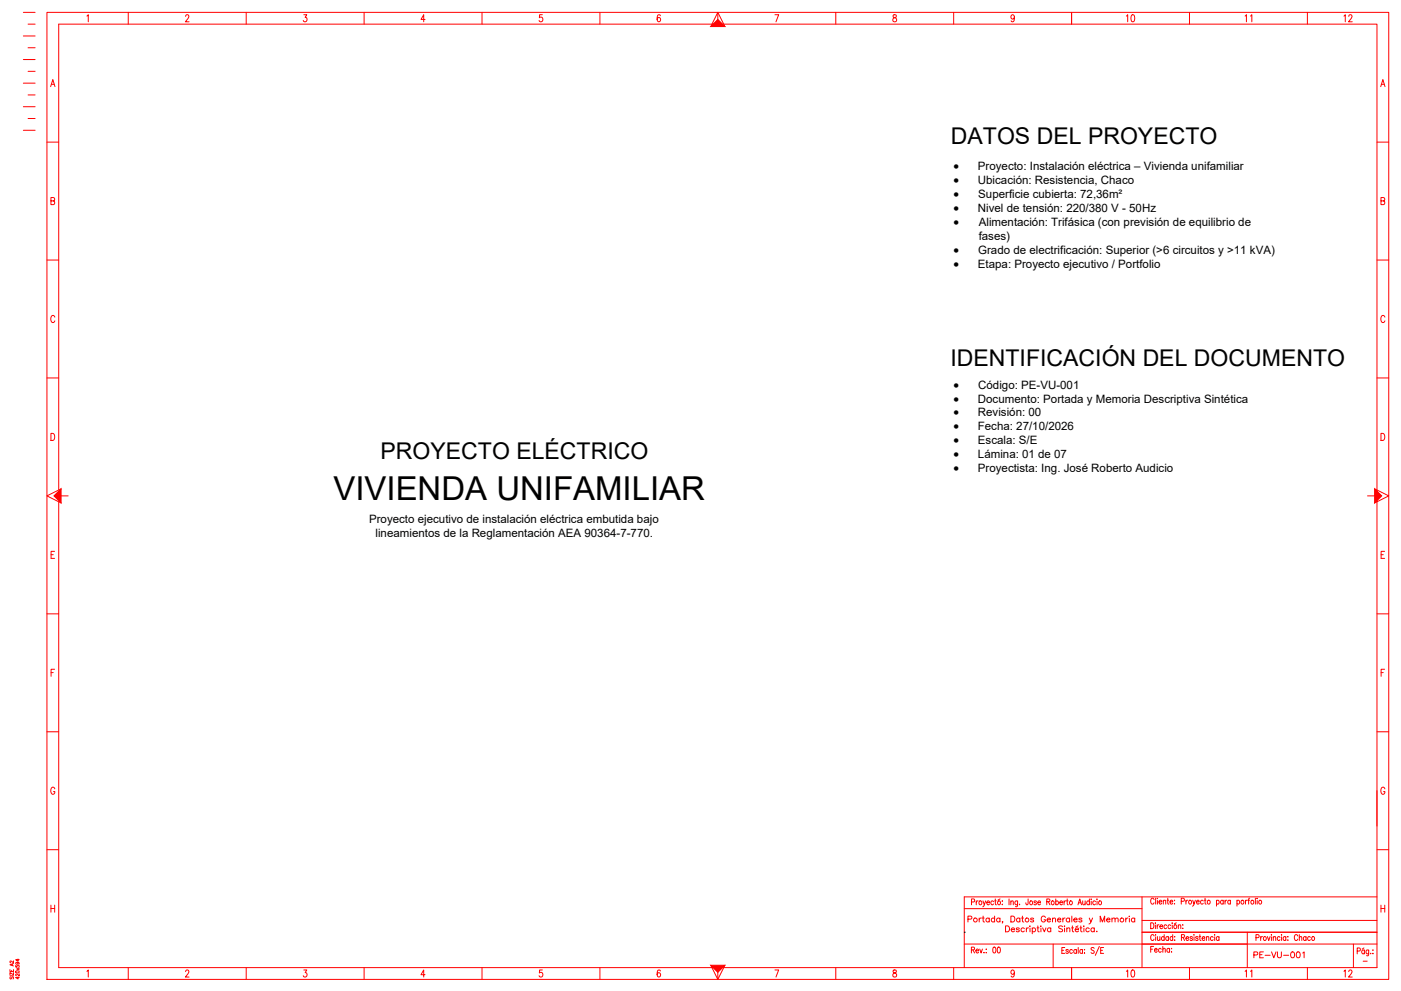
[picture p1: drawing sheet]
<svg xmlns="http://www.w3.org/2000/svg" width="594mm" height="420mm" viewBox="0 0 594 420" stroke-linecap="round" stroke-linejoin="round" font-family="sans-serif">
<!-- layer: FORMATO -->
<g fill="none" stroke="#f00" stroke-width=".42">
<path d="M9.9 5.2h5M9.9 15.3h5M11.9 10.2h3M19.9 5.2h569v410h-569zM36.9 6.8l.5-.6v3M54.4 5.2v5M78.7 7l.5-.8h.4l.5 .6-.4 1-1.1 1.4h1.6M104.4 5.2v5M128.8 6.2h1.3l-.7 1.2a.89 .89 0 0 1 .7 1.3 .89 .89 0 0 1-1.5 0M154.4 5.2v5M180.2 8.2h-1.7l1.2-2v3M204.4 5.2v5"/>
<path d="M230 6.2h-1.2l-.1 1.3a.89 .89 0 0 1 1.3 .1 .89 .89 0 0 1-.1 1.3 .89 .89 0 0 1-1.3-.2M254.4 5.2v5M280 6.7l-.7-.5a1.77 1.77 0 0 0 .1 3 .85 .85 0 0 0 .8-1.2 .85 .85 0 0 0-1.4-.2l-.2 .4M301.4 11.3l3-6.1 3 6.1M304.4 5.2v5M328.6 6.2h1.6l-1.2 3M354.4 5.2v5M378.8 6.4v.9a1.09 1.09 0 0 1 1.3 .6 1.09 1.09 0 0 1-.5 1.3 .96 .96 0 0 1-1.1-1 .96 .96 0 0 1 1.2-.8l.4-.4-.1-.6zM404.4 5.2v5M430.1 7.3l-.3 .7a.8 .8 0 0 1-1-.3 .8 .8 0 0 1 .2-1.1 .8 .8 0 0 1 1 .1l.1 .6a1.42 1.42 0 0 1-.9 1.9l-.4-.4M454.4 5.2v5M504.4 5.2v5"/>
<path d="M554.4 5.2v5M9.9 25.2h5M9.9 35.3h5M11.9 20.2h3M11.9 30.2h3M21.5 36.7l.9-2.9 .9 2.9M21.8 35.7h1.2M585.5 36.7l.9-2.9 .9 2.9M585.8 35.7h1.2M9.9 45.2h5M9.9 55.2h5M11.9 40.3h3"/>
<path d="M11.9 50.2h3M19.9 60.3h5M583.9 60.3h5M21.6 85.2l1.4-.2v-1.1l-1.4-.2v3.1l1.5-.3 .1-.8-.6-.5M585.6 85.2l1.4-.2 .1-1-1.5-.3v3.1l1.5-.3 .1-.8-.6-.5M19.9 110.3h5M583.9 110.3h5M23.2 134.5a.89 .89 0 0 0-1-.7 .89 .89 0 0 0-.7 1.1v.7a.89 .89 0 0 0 .7 1.1 .89 .89 0 0 0 1-.7M587.3 134.5a.89 .89 0 0 0-1.1-.7 .89 .89 0 0 0-.7 1.1v.7a.89 .89 0 0 0 .7 1.1 .89 .89 0 0 0 1.1-.7M19.9 160.2h5M583.9 160.2h5M21.6 183.7a1.61 1.61 0 0 1 1.6 1 1.61 1.61 0 0 1-.5 1.9l-1.1 .1z"/>
<path d="M585.6 183.7a1.51 1.51 0 0 1 1.6 1.5 1.51 1.51 0 0 1-1.6 1.5zM24.4 210.2h4.5M24.9 207.7v-197.5h559v400h-559v-197.5M25.9 207.3l-6 2.9 6 3M579.9 210.2h4.5M582.9 207.3l6 2.9-6 3M21.7 235.2h.9M23.1 233.8h-1.4v2.9h1.4M585.6 235.2h1M587.1 233.8h-1.5v2.9h1.5M19.9 260.3h5M583.9 260.3h5"/>
<path d="M21.7 285.2h.9M23.1 283.8h-1.4v2.9M585.6 285.2h1M587.1 283.8h-1.5v2.9M19.9 310.3h5M583.9 310.3h5M23.2 334.5a.89 .89 0 0 0-1-.7 .89 .89 0 0 0-.7 1.1v.7a.9 .9 0 0 0 .9 1.2 .9 .9 0 0 0 .8-1.2h-.5M587.3 334.5a.89 .89 0 0 0-1.1-.7 .89 .89 0 0 0-.7 1.1v.7a.9 .9 0 0 0 .9 1.2 .9 .9 0 0 0 .9-1.2h-.6M19.9 360.2h5M583.9 360.2h5M21.6 383.7v3.1M21.6 385.2h1.6"/>
<path d="M23.2 383.7v3.1M585.6 385.2h1.6M585.6 383.7v3.1M587.2 383.7v3.1M4.2 411.1v.8h1.5v-.8M4.2 413.7h1.5M4.4 414.2v.9l.9-.9 .4 .3-.2 .6M4.9 411.4v.5M5.2 408.7v.7M5.7 412.4v.9l-1.5-.9v.9M5.7 408.5l-1.5 .5 1.5 .5M5.7 407.4v.9l-1.2-.9-.3 .5 .4 .3"/>
<path d="M6.7 409.4v.6l.6 .1a.48 .48 0 0 1 0-.8 .48 .48 0 0 1 .7 .1 .48 .48 0 0 1-.1 .7M6.7 411.8a.74 .74 0 0 1 .9-.3 .74 .74 0 0 1 .5 .8 .74 .74 0 0 1-.9 .3 .74 .74 0 0 1-.5-.8zM7.1 408a.42 .42 0 0 1 .4 .6 .42 .42 0 0 1-.7 .1 .42 .42 0 0 1 .1-.6l1.2 .1-.2 .6M7.1 410.5l1.1 .7M7.6 414.1v1l-.9-.7h1.5M7.6 406.6v1l-.9-.7h1.5M8.2 412.9v.9l-1.3-.8-.2 .5 .3 .2M8.2 410.5l-1.1 .7M36.9 411.8l.5-.6v3M54.4 410.2v5M78.7 412l.5-.8h.4l.5 .6-.4 1-1.1 1.4h1.6M104.4 410.2v5"/>
<path d="M128.8 411.2h1.3l-.7 1.2a.89 .89 0 0 1 .7 1.3 .89 .89 0 0 1-1.5 0M154.4 410.2v5M180.2 413.3h-1.7l1.2-2.1v3M204.4 410.2v5M230 411.2h-1.2l-.1 1.3a.89 .89 0 0 1 1.3 .1 .89 .89 0 0 1-.1 1.3 .89 .89 0 0 1-1.3-.2M254.4 410.2v5M280 411.7l-.7-.5a1.77 1.77 0 0 0 .1 3 .85 .85 0 0 0 .8-1.2 .85 .85 0 0 0-1.4-.2l-.2 .5M301.4 409.3l3 5.9 3-5.9M304.4 410.2v5M328.6 411.2h1.6l-1.2 3M354.4 410.2v5M378.8 411.4v.9a1.09 1.09 0 0 1 1.3 .6 1.09 1.09 0 0 1-.5 1.3 .96 .96 0 0 1-1.1-1 .96 .96 0 0 1 1.2-.8l.4-.4-.1-.6z"/>
<path d="M404.4 410.2v5M430.1 412.3l-.3 .7a.8 .8 0 0 1-1-.3 .8 .8 0 0 1 .2-1.1 .8 .8 0 0 1 1 .1l.1 .6a1.42 1.42 0 0 1-.9 1.9l-.4-.4M454.4 410.2v5M504.4 410.2v5M554.4 410.2v5"/>
</g>
<g fill="#f00" stroke="#f00" stroke-width=".42">
<path d="M22.9 210.2l3-2.9v5.9z"/>
<path d="M582.9 207.3l3 2.9-3 3z"/>
<path d="M304.4 8.2l3 3.1h-6z"/>
<path d="M301.4 409.3h6l-3 3z"/>
</g>
<!-- layer: ROTULO -->
<g fill="none" stroke="#f00" stroke-width=".42">
<path d="M583.9 335.3v14.9M408.9 385.2h75.4M410.4 389.7l1.5-.1 .1-1-1.6-.2v2.5M412 382.4l1.1-.1v-1.1l-1.1-.1v2.5M414 381.9v1.7M414.7 381.9l-.5 .2-.2 .6M415.2 389.2v1.7M416.2 389.2l-.6 .2-.4 .5M416.5 389.2h.9M416.8 381.9l.6 1.7 .6-1.7M416.9 388.4v2l.6 .5M417.4 383.6l-.7 .8"/>
<path d="M418.4 382.7h1.2l-.2-.6a.7 .7 0 0 0-1 .7 .7 .7 0 0 0 1.2 .5M419.5 389.6a.79 .79 0 0 0-1.2-.1 .79 .79 0 0 0 0 1.1 .79 .79 0 0 0 1.2-.1M419.5 389.2v1.7M421.3 382.3l-.2-.2a.7 .7 0 0 0-1 .7 .7 .7 0 0 0 1.2 .5M421.8 389.6a.79 .79 0 0 0-1.2-.1 .79 .79 0 0 0 0 1.1 .79 .79 0 0 0 1.2-.1M421.8 388.4v2.5M421.8 381.9h.6M422 381.1v2l.5 .5M424 389.6a.8 .8 0 0 0-1.2-.1 .8 .8 0 0 0 0 1.2 .8 .8 0 0 0 1.2-.2M424 389.2v1.7M424.1 381.1l-.9 .5M425 381.9v.3z"/>
<path d="M425 383.4v.2zM425.2 390.8h-.2h.2l-.2 .6M426.4 392.5h.8a1.35 1.35 0 0 1 .9 1.3 1.35 1.35 0 0 1-.9 1.3h-.8zM427.9 381.1v2.5M428.6 382.4l.5-.5 .5 .2 .1 1.5M428.6 381.9v1.7M428.7 388.4h.8a1.34 1.34 0 0 1 .9 1.3 1.34 1.34 0 0 1-.9 1.2h-.8zM428.8 394.1h1.4a.81 .81 0 0 0-.9-.6 .81 .81 0 0 0-.7 .8 .81 .81 0 0 0 .8 .8l.8-.4M431.5 381.9l-.1 2.3-.8 .1M431.5 382.3l-.2-.2a.74 .74 0 0 0-1 .7 .74 .74 0 0 0 1 .7l.2-.2M432.2 393.8l-.4-.4-.8 .1v.5l1.1 .3 .1 .4-.4 .4-.9-.4M432.3 383.4v.2z"/>
<path d="M432.5 389.6a.79 .79 0 0 0-1.2-.1 .79 .79 0 0 0 0 1.1 .79 .79 0 0 0 1.2-.1M432.5 389.2v1.7M433.2 389.2h.8M433.5 388.4v2l.6 .5M434.4 393.8a.79 .79 0 0 0-1.2-.2 .79 .79 0 0 0 0 1.2 .79 .79 0 0 0 1.2-.1M435.2 393.4v1.7M436 381.1l-.1 2.3-.7 .1-.2-.7M436.2 393.4l-.6 .1-.4 .6M436.8 392.5v.3zM436.8 393.5v1.6M437.7 393.8a.79 .79 0 0 1 1.2-.2 .79 .79 0 0 1 0 1.2 .79 .79 0 0 1-1.2-.1M437.7 393.4v2.5"/>
<path d="M438.3 389.6l-.5-.4-.7 .2v.4l1.1 .4 .1 .3-.5 .4-.8-.4M439.5 382.3l-.4-.4-.6 .2v.4l.9 .4 .1 .4-.4 .3-.7-.3M439.7 393.4h.9M440.1 382.7h1.1l-.2-.6a.74 .74 0 0 0-.9 .7 .74 .74 0 0 0 .9 .7l.2-.2M440.1 392.5v2.1l.6 .5M441.4 392.5v.3zM441.4 393.5v1.6M442.1 393.4l.7 1.7 .7-1.7M443.3 389a.92 .92 0 0 0-1-.6 .92 .92 0 0 0-.8 1v.5a.89 .89 0 0 0 .9 1 .89 .89 0 0 0 .9-1h-.6M443.9 382.3l1.1-.1v-1l-1.1-.1v2.5M444 389.9h1.4a.8 .8 0 0 0-.8-.6 .8 .8 0 0 0-.7 .8 .8 .8 0 0 0 .7 .8l.8-.4M444.5 382.3l.7 1.3"/>
<path d="M445.6 393.8a.8 .8 0 0 0-1.2-.2 .8 .8 0 0 0 0 1.2 .8 .8 0 0 0 1.2-.1M445.6 393.4v1.7M446.3 389.7l.6-.5 .6 .2 .1 1.5M446.3 389.2v1.7M447.7 382.3l.2-.2a.7 .7 0 0 1 .9 .7 .7 .7 0 0 1-1.1 .5M447.7 381.1v2.5M448.4 389.9h1.4a.8 .8 0 0 0-.8-.6 .8 .8 0 0 0-.7 .8 .8 .8 0 0 0 .7 .8l.8-.4M449.4 382.7h1.1l-.2-.6a.74 .74 0 0 0-.9 .7 .74 .74 0 0 0 .9 .7l.2-.2M450.6 392.9l-.6-.4-1.1 .4 .1 .5 1.6 .9v.4l-.6 .4-1.1-.4M450.7 389.2v1.7M451.2 381.9v1.7M451.4 392.5v.3z"/>
<path d="M451.4 393.5v1.6M451.6 389.2l-.6 .2-.3 .5M452 381.9l-.5 .2-.3 .6M452.3 381.9h.6M452.4 393.9l.6-.5 .5 .1 .2 1.6M452.4 393.4v1.7M452.5 381.1v2l.5 .5M453.5 389.6a.8 .8 0 0 0-1.1-.1 .8 .8 0 0 0 0 1.2 .8 .8 0 0 0 1.1-.2M453.5 389.2v1.7M454.4 393.4h.8M454.5 388.4v2.5M454.7 392.5v2.1l.6 .5"/>
<path d="M455.3 389.9h1.5a.8 .8 0 0 0-.9-.6 .8 .8 0 0 0-.7 .8 .8 .8 0 0 0 .7 .8l.9-.4M455.9 394.1h1.5a.81 .81 0 0 0-.9-.6 .81 .81 0 0 0-.8 .8 .81 .81 0 0 0 .8 .8l.9-.4M457.1 383.6l.8-2.5 .7 2.5M457.1 392.5l-.9 .5M457.4 382.8h1M457.9 393.4h.9M458.3 392.5v2.1l.6 .5M458.8 389.6l-.5-.4-.8 .4 1.2 .6v.6l-.8 .1-.4-.4M459.1 381.9l.1 1.6 .5 .1 .4-.5M459.6 392.5v.3zM459.6 393.5v1.6M460.1 381.9v1.7"/>
<path d="M461.9 389.2l.7 1.7 .7-1.7M461.9 393.8a.8 .8 0 0 0-1.2-.2 .8 .8 0 0 0 0 1.2 .8 .8 0 0 0 1.2-.1M461.9 382.3l-.1-.2a.7 .7 0 0 0-1 .7 .7 .7 0 0 0 1.1 .5M461.9 381.1v2.5M462.6 390.9l-.8 .8M462.7 381.1v.3zM462.7 382.1v1.5M464 393.8a.8 .8 0 0 0-1.2-.2 .8 .8 0 0 0 0 1.2 .8 .8 0 0 0 1.2-.1M464 393.4v1.7M464.5 382.3l-.2-.2a.74 .74 0 0 0-.9 .7 .74 .74 0 0 0 .9 .7l.2-.2M465.1 394.8v.3zM465.2 381.1v.3z"/>
<path d="M465.2 382.1v1.5M466.5 390.9v-2.5l1 2.5 .9-2.5v2.5M469.3 389.9h1.4a.8 .8 0 0 0-.9-.6 .8 .8 0 0 0-.7 .8 .8 .8 0 0 0 .7 .8l.9-.4M471.5 389.7l.6-.5 .6 .2 .1 1.5M471.5 389.2v1.7M472.8 389.7l.6-.5 .6 .2 .1 1.5M477.4 389.2v1.7M478.3 389.2l-.6 .2-.3 .5M478.8 388.5h.2zM478.9 389.4v1.5M481.2 389.6a.8 .8 0 0 0-1.2-.1 .8 .8 0 0 0 0 1.2 .8 .8 0 0 0 1.2-.2M481.2 389.2v1.7"/>
<path d="M484.3 390.2h99.6M484.3 380.3v29.9M484.3 395.2h99.6M487.9 391.2a1.25 1.25 0 0 1 1.4 1.3 1.25 1.25 0 0 1-1.4 1.2zM489.4 381.4a.73 .73 0 0 0-.9-.6 .73 .73 0 0 0-.6 1v.6a.73 .73 0 0 0 .6 .9 .73 .73 0 0 0 .9-.6M489.4 396.8a.73 .73 0 0 0-.9-.5 .73 .73 0 0 0-.6 .9v.6a.73 .73 0 0 0 .6 .9 .73 .73 0 0 0 .9-.5M489.9 391.2v.3zM489.9 396.4h.1M489.9 392.2v1.5M490 380.8v2.5M490 397.2v1.6M490.7 392.1v1.6"/>
<path d="M490.8 380.8v.3zM490.8 397.1l.1 1.5 .5 .2 .4-.5M490.8 381.8v1.5M491.5 382.4h1.1l-.2-.6a.71 .71 0 0 0-1 .7 .71 .71 0 0 0 1.2 .5M491.5 392.1l-.5 .1-.3 .6M491.8 392.8h1.2l-.1-.5a.69 .69 0 0 0-.9 .2 .69 .69 0 0 0 0 .9 .69 .69 0 0 0 1 0M491.8 397.1v1.7M493.3 382.1l.4-.4 .5 .1 .1 1.5M493.3 381.7v1.6M493.7 397.4l-.2-.2a.74 .74 0 0 0-1 .7 .74 .74 0 0 0 1 .7l.2-.2M493.7 396.3v2.5M494.7 392.4l-.2-.2a.71 .71 0 0 0-1 .8 .71 .71 0 0 0 1.2 .4"/>
<path d="M494.9 381.7h.7M495.2 380.8v2.1l.4 .4M495.5 397.4l-.2-.2a.7 .7 0 0 0-1 .8 .7 .7 0 0 0 1.2 .4M495.5 397.1v1.7M496.1 382.4h1.2l-.2-.6a.71 .71 0 0 0-1 .7 .71 .71 0 0 0 1.2 .5M496.4 392.4l-.2-.2a.71 .71 0 0 0-1 .8 .71 .71 0 0 0 1.2 .4M497.1 391.2v.3zM497.1 392.2v1.5M497.3 397.4l-.2-.2a.74 .74 0 0 0-1 .7 .74 .74 0 0 0 1 .7l.2-.2M497.3 396.3v2.5M498 381.7h.1M498 383.1v.2z"/>
<path d="M498.1 397.1v.2zM498.1 398.5v.3zM498.8 391.2l-.9 .5M499.6 392.5l.5-.4 .5 .1 .1 1.5M499.6 392.1v1.6M500.9 382.1l1.1-.1v-1l-1.1-.2v2.5M501 397.4l1.1-.1v-.9l-1.1-.1v2.5M501.6 392.1v.2zM501.6 393.5v.2zM501.7 397.4l.6 1.4M502.9 397.8h1.1l-.2-.6a.7 .7 0 0 0-.9 .8 .7 .7 0 0 0 1.1 .4M502.9 381.7v1.6"/>
<path d="M503.6 381.7l-.4 .1-.3 .6M505.7 397.4l-.4-.3-.6 .1v.5l.9 .3 .1 .4-.4 .4-.7-.4M505.7 381.7l.6 1.6 .6-1.6M506.3 383.3l-.6 .9M506.3 396.3v.2zM506.3 397.2v1.6M507.4 382.4h1.1l-.2-.6a.71 .71 0 0 0-.9 .7 .71 .71 0 0 0 1.1 .5M508 397.4l-.4-.3-.5 .1v.5l.8 .3 .1 .4-.4 .4-.6-.4M508.5 397.1h.7M508.8 396.3v2l.5 .5M509.7 397.8h1.2l-.2-.6a.7 .7 0 0 0-1 .8 .7 .7 0 0 0 1.2 .4M510.2 382l-.2-.2a.71 .71 0 0 0-.9 .7 .71 .71 0 0 0 1.1 .5"/>
<path d="M510.7 381.7h.7M511 380.8v2.1l.5 .4M511.6 397.5l.4-.4 .5 .1 .1 1.6M511.6 397.1v1.7M514.4 397.4l-.2-.2a.74 .74 0 0 0-.9 .7 .74 .74 0 0 0 .9 .7l.2-.2M515.1 396.3v.2zM515.1 397.2v1.6M515.8 382l.2-.2a.71 .71 0 0 1 1 .7 .71 .71 0 0 1-1.2 .5M515.8 381.7v2.5M516.9 397.4l-.2-.2a.74 .74 0 0 0-1 .7 .74 .74 0 0 0 1 .7l.2-.2M516.9 397.1v1.7M518.7 382l-.2-.2a.71 .71 0 0 0-1 .7 .71 .71 0 0 0 1.2 .5"/>
<path d="M518.7 381.7v1.6M519.5 381.7v1.6M520.2 381.7l-.4 .1-.3 .6M521.7 382l-.1-.2a.71 .71 0 0 0-1 .7 .71 .71 0 0 0 1.1 .5M521.7 381.7v1.6M524.5 382l.2-.2a.71 .71 0 0 1 1 .7 .71 .71 0 0 1-1.2 .5M524.5 381.7v2.5M528.1 381.7v1.6M528.9 381.7l-.5 .1-.3 .6M528.9 395.2v15M529.2 381.7h.7M529.9 380.8l-.4 .5v2"/>
<path d="M532.3 380.8v2.5M532.6 397.5l1.1-.1v-1l-1.1-.1v2.5M533.1 380.8v.3zM533.1 381.8v1.5M534.6 397.1v1.7M535.3 397.1l-.4 .1-.3 .6M537.4 397.1l.6 1.7 .6-1.7M539.1 396.3v.2zM539.1 397.2v1.6M539.9 397.5l.5-.4 .5 .1 .1 1.6M539.9 397.1v1.7M542.8 397.4l-.2-.2a.7 .7 0 0 0-1 .8 .7 .7 0 0 0 1.2 .4"/>
<path d="M543.4 396.3v.2zM543.4 397.2v1.6M545.2 397.4l-.2-.2a.7 .7 0 0 0-.9 .8 .7 .7 0 0 0 1.1 .4M545.2 397.1v1.7M546.1 397.1v.2zM546.1 398.5v.3zM550.3 396.8a.74 .74 0 0 0-.9-.5 .74 .74 0 0 0-.5 .9v.6a.74 .74 0 0 0 .5 .9 .74 .74 0 0 0 .9-.5M551 397.5l.4-.4 .5 .1 .1 1.6M551 396.3v2.5M553.8 397.4l-.2-.2a.7 .7 0 0 0-.9 .8 .7 .7 0 0 0 1.1 .4M553.8 397.1v1.7M555.6 397.4l-.2-.2a.74 .74 0 0 0-.9 .7 .74 .74 0 0 0 .9 .7l.2-.2"/>
<path d="M583.9 380.3h-175v29.9M408.9 400.3h120M411.9 402.7l1.2-.1v-.9l-1.2-.2v2.5M412.6 402.7l.6 1.3M413.8 403.1h1.2l-.2-.6a.7 .7 0 0 0-1 .8 .7 .7 0 0 0 1.2 .4M415.4 402.4l.6 1.6 .6-1.6M417.2 403.8v.2zM418.2 402.4v.2zM418.2 403.8v.2zM421.2 401.7l.3-.2a1.39 1.39 0 0 1 .8 1.3 1.39 1.39 0 0 1-.8 1.2l-.5-1zM423.1 401.7l.3-.2a1.39 1.39 0 0 1 .8 1.3 1.39 1.39 0 0 1-.8 1.2l-.5-1zM446.6 400.3v9.9"/>
<path d="M450.3 402.9h.7M451.5 401.7h-1.2v2.5h1.2M453 402.9l-.4-.3-.5 .1v.5l.8 .3 .1 .4-.4 .3-.6-.3M454.7 402.9l-.2-.2a.71 .71 0 0 0-.9 .7 .71 .71 0 0 0 1.1 .5M456.4 402.9l-.1-.2a.71 .71 0 0 0-1 .7 .71 .71 0 0 0 1.1 .5M456.4 402.6v1.6M457.2 401.7v2.5M459 402.9a.68 .68 0 0 0-.9 0 .68 .68 0 0 0 0 1 .68 .68 0 0 0 .9 0M459 402.6v1.6M459.9 402.6v.2zM459.9 404v.2zM464 402.1l-.5-.4-.9 .4 .1 .5 1.3 .9-.5 .7-.9-.3"/>
<path d="M466.2 401.2l-1.8 3.9M466.7 402.9h.8M468 401.7h-1.3v2.5h1.3M484.3 400.3h99.6M487.9 402.4h.8M489.2 401.2h-1.3v2.5M489.5 402.8h1.2l-.2-.6a.7 .7 0 0 0-1 .8 .7 .7 0 0 0 1.2 .4M492.4 402.4l-.2-.2a.7 .7 0 0 0-.9 .8 .7 .7 0 0 0 1.1 .4M493.1 402.6l.5-.5 .4 .1 .1 1.5M493.1 401.2v2.5M495.9 402.4l-.1-.2a.74 .74 0 0 0-1 .7 .74 .74 0 0 0 1 .7l.1-.2M495.9 402.1v1.6"/>
<path d="M496.8 402.1v.2zM496.8 403.5v.2zM573.9 400.3v9.9M575.5 403.2l1.2-.1v-1.1l-1.2-.1v2.5M578 407.5h1.7M578.4 401.9l-.8 .5M578.6 403.1l-.2-.2a.75 .75 0 0 0-1 .7 .75 .75 0 0 0 1 .7l.2-.2M578.6 402.8v1.6M580.4 402.8l-.1 2.2-.8 .1M580.4 403.1l-.2-.2a.75 .75 0 0 0-1 .7 .75 .75 0 0 0 1 .7l.2-.2M581.2 404.2v.2zM582.2 402.8v.2z"/>
<path d="M582.2 404.2v.2z"/>
<circle cx="413.6" cy="390" r=".83"/>
<circle cx="415.7" cy="382.7" r=".77"/>
<circle cx="423.6" cy="382.7" r=".76"/>
<circle cx="435.5" cy="390" r=".83"/>
<circle cx="437.2" cy="382.7" r=".77"/>
<circle cx="446.4" cy="382.7" r=".77"/>
<circle cx="454.1" cy="382.7" r=".76"/>
<circle cx="466.5" cy="382.7" r=".77"/>
<circle cx="475.7" cy="390" r=".83"/>
<circle cx="498.4" cy="392.8" r=".76"/>
<circle cx="504.7" cy="382.4" r=".76"/>
<circle cx="512.6" cy="382.4" r=".76"/>
<circle cx="526.8" cy="382.4" r=".76"/>
<circle cx="531" cy="382.4" r=".76"/>
<circle cx="534.4" cy="382.4" r=".76"/>
<circle cx="536.3" cy="397.8" r=".76"/>
<circle cx="556.8" cy="397.8" r=".77"/>
</g>
<!-- layer: 0 -->
<path d="M408.9 395.2h.1" fill="none" stroke="#000" stroke-width=".42"/>
<text font-size="14" x="141.4" y="212.1">VIVIENDA UNIFAMILIAR</text>
<g font-size="9.8">
<text x="403.2" y="60.9">DATOS DEL PROYECTO</text>
<text x="403" y="155.1">IDENTIFICACIÓN DEL DOCUMENTO</text>
<text x="161.4" y="194.5">PROYECTO ELÉCTRICO</text>
</g>
<g font-size="6.6" fill="#f00">
<text x="476.2" y="10.6">10</text>
<text x="568.7" y="10.6">12</text>
<text x="476.2" y="415.6">10</text>
<text x="568.7" y="415.6">12</text>
</g>
<g font-size="6.2" fill="#f00">
<text x="531.6" y="10.6" transform="rotate(-90 531.6 10.6)">11</text>
<text x="530.6" y="407.5">PE-VU-001</text>
<text x="531.6" y="415.6" transform="rotate(-90 531.6 415.6)">11</text>
</g>
<g font-size="5.2">
<text x="404.3" y="72.3">·</text>
<text x="404.3" y="78.2">·</text>
<text x="404.3" y="84">·</text>
<text x="404.3" y="90">·</text>
<text x="404.3" y="95.8">·</text>
<text x="404.3" y="107.6">·</text>
<text x="404.3" y="113.5">·</text>
<text x="404.3" y="164.8">·</text>
<text x="404.3" y="170.7">·</text>
<text x="404.3" y="176.5">·</text>
<text x="404.3" y="182.4">·</text>
<text x="404.3" y="188.3">·</text>
<text x="404.3" y="194.2">·</text>
<text x="404.3" y="200">·</text>
</g>
<g font-size="4.9">
<text x="414.7" y="72.3">Proyecto: Instalación eléctrica – Vivienda unifamiliar</text>
<text x="414.7" y="78.2">Ubicación: Resistencia, Chaco</text>
<text x="414.7" y="90">Nivel de tensión: 220/380 V - 50Hz</text>
<text x="414.8" y="84">Superficie cubierta: 72,36m²</text>
<text x="415" y="95.8">Alimentación: Trifásica (con previsión de equilibrio de</text>
<text x="415" y="101.7">fases)</text>
<text x="414.8" y="107.6">Grado de electrificación: Superior (&gt;6 circuitos y &gt;11 kVA)</text>
<text x="414.7" y="113.5">Etapa: Proyecto ejecutivo / Portfolio</text>
<text x="414.8" y="164.8">Código: PE-VU-001</text>
<text x="414.7" y="170.7">Documento: Portada y Memoria Descriptiva Sintética</text>
<text x="414.7" y="176.5">Revisión: 00</text>
<text x="414.6" y="182.4">Fecha: 27/10/2026</text>
<text x="414.7" y="188.3">Escala: S/E</text>
<text x="414.7" y="194.2">Lámina: 01 de 07</text>
<text x="414.7" y="200">Proyectista: Ing. José Roberto Audicio</text>
<text x="156.5" y="221.8">Proyecto ejecutivo de instalación eléctrica embutida bajo</text>
<text x="159.2" y="227.7">lineamientos de la Reglamentación AEA 90364-7-770.</text>
</g>
</svg>
